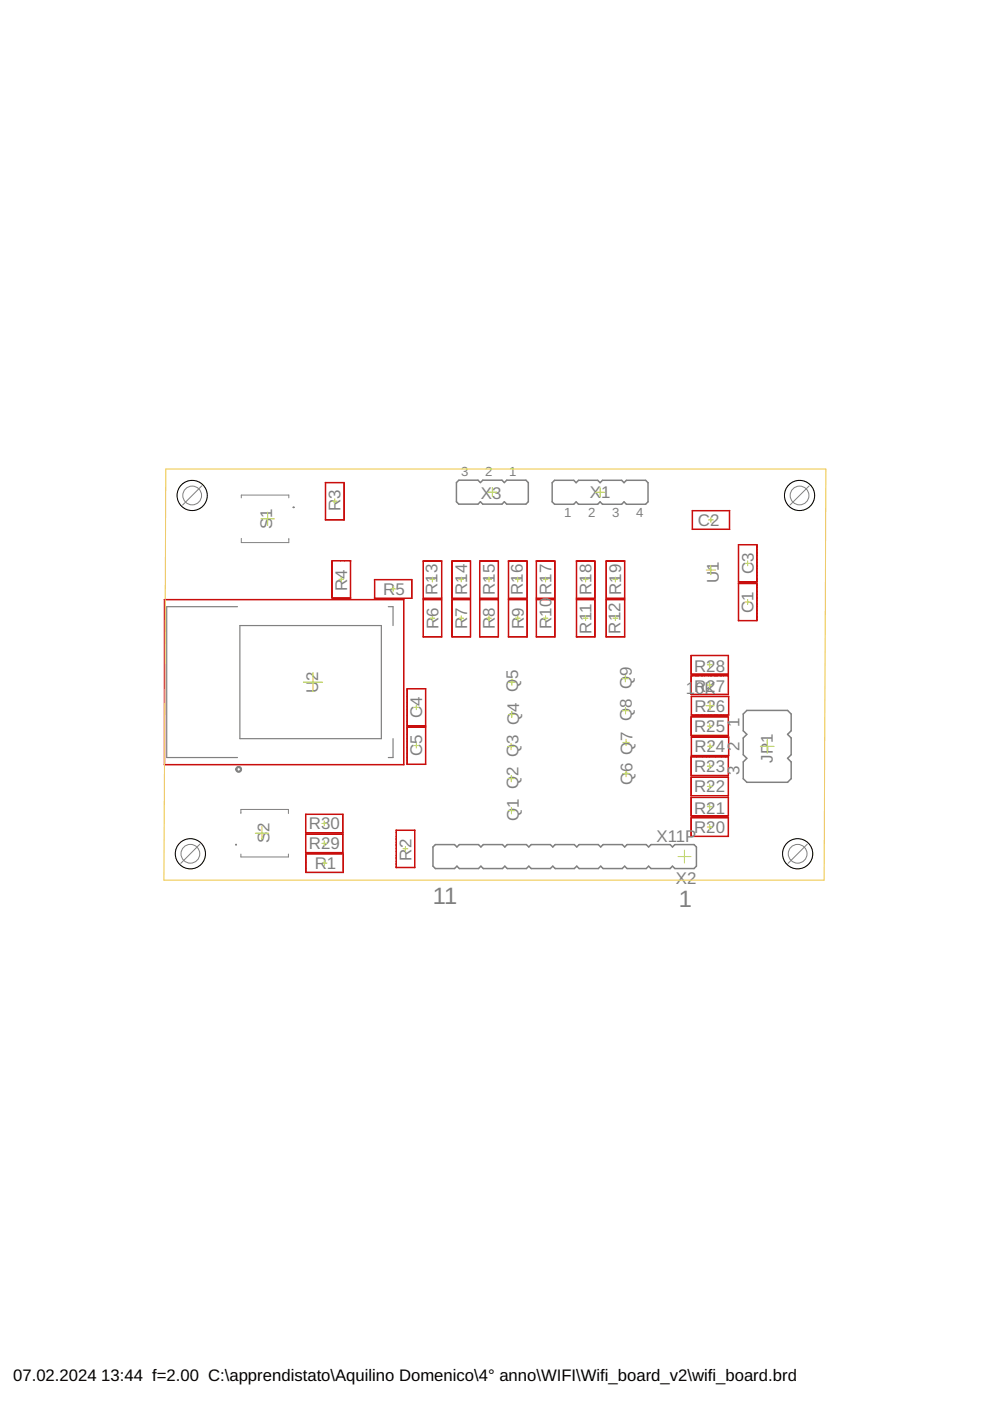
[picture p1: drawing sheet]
<svg xmlns="http://www.w3.org/2000/svg" width="210mm" height="297mm" viewBox="0 0 210 297" stroke-linecap="round" stroke-linejoin="round" font-family="sans-serif">
<g fill="#c90d0c" stroke="#c90d0c" stroke-width=".21">
<path d="M86.3 146v8z"/>
<path d="M90.2 146l.1 8z"/>
<path d="M86.3 153.9h4z"/>
<path d="M86.3 146l4 .1z"/>
<path d="M90.2 154.1l.1 8z"/>
<path d="M86.3 154.1v8z"/>
<path d="M86.3 154.1l4 .1z"/>
<path d="M86.3 162l4 .1z"/>
<path d="M64.8 181l8 .1z"/>
<path d="M72.7 181l.1 4z"/>
<path d="M64.8 184.9l8 .1z"/>
<path d="M64.8 181l.1 4z"/>
<path d="M87.9 176l.1 8z"/>
<path d="M83.9 183.9l4.1 .1z"/>
<path d="M83.9 176l.1 8z"/>
<path d="M83.9 176l4.1 .1z"/>
<path d="M89.7 127.1l.1 8z"/>
<path d="M89.7 127.1l4 .1z"/>
<path d="M93.6 127.1l.1 8z"/>
<path d="M89.7 135l4 .1z"/>
<path d="M95.8 127.1l.1 8z"/>
<path d="M95.8 127.1l4 .1z"/>
<path d="M99.7 127.1l.1 8z"/>
<path d="M95.8 135l4 .1z"/>
<path d="M101.7 127.1v8z"/>
<path d="M101.7 127.1l4 .1z"/>
<path d="M105.6 127.1l.1 8z"/>
<path d="M101.7 135l4 .1z"/>
<path d="M107.8 127.1v8z"/>
<path d="M107.8 127.1l4 .1z"/>
<path d="M111.7 127.1l.1 8z"/>
<path d="M107.8 135l4 .1z"/>
<path d="M113.7 127.1v8z"/>
<path d="M113.7 127.1l4 .1z"/>
<path d="M117.6 127.1l.1 8z"/>
<path d="M113.7 135l4 .1z"/>
<path d="M122.2 127.1l.1 8z"/>
<path d="M122.2 127.1l4 .1z"/>
<path d="M126.1 127.1l.1 8z"/>
<path d="M122.2 135l4 .1z"/>
<path d="M128.5 127.1v8z"/>
<path d="M128.5 127.1l4 .1z"/>
<path d="M132.4 127.1l.1 8z"/>
<path d="M128.5 135l4 .1z"/>
<path d="M89.7 118.9l.1 8z"/>
<path d="M89.7 118.9l4 .1z"/>
<path d="M93.6 118.9l.1 8z"/>
<path d="M89.7 126.8l4 .1z"/>
<path d="M95.8 118.9l.1 8z"/>
<path d="M95.8 118.9l4 .1z"/>
<path d="M99.7 118.9l.1 8z"/>
<path d="M95.8 126.8l4 .1z"/>
<path d="M101.7 118.9v8z"/>
<path d="M101.7 118.9l4 .1z"/>
<path d="M105.6 118.9l.1 8z"/>
<path d="M101.7 126.8l4 .1z"/>
<path d="M107.8 118.9v8z"/>
<path d="M107.8 118.9l4 .1z"/>
<path d="M111.7 118.9l.1 8z"/>
<path d="M107.8 126.8l4 .1z"/>
<path d="M113.7 118.9v8z"/>
<path d="M113.7 118.9l4 .1z"/>
<path d="M117.6 118.9l.1 8z"/>
<path d="M113.7 126.8l4 .1z"/>
<path d="M122.2 118.9l.1 8z"/>
<path d="M122.2 118.9l4 .1z"/>
<path d="M126.1 118.9l.1 8z"/>
<path d="M122.2 126.8l4 .1z"/>
<path d="M128.5 118.9v8z"/>
<path d="M128.5 118.9l4 .1z"/>
<path d="M132.4 118.9l.1 8z"/>
<path d="M128.5 126.8l4 .1z"/>
<path d="M146.5 177.3l8 .1z"/>
<path d="M146.5 173.4l.1 4z"/>
<path d="M146.5 173.4h8z"/>
<path d="M154.4 173.4l.1 4z"/>
<path d="M146.5 173h8z"/>
<path d="M146.5 169l.1 4.1z"/>
<path d="M146.5 169l8 .1z"/>
<path d="M154.4 169l.1 4.1z"/>
<path d="M146.5 168.7h8z"/>
<path d="M146.5 164.7l.1 4.1z"/>
<path d="M146.5 164.7l8 .1z"/>
<path d="M154.4 164.7l.1 4.1z"/>
<path d="M146.5 164.4h8z"/>
<path d="M146.5 160.4l.1 4.1z"/>
<path d="M146.5 160.4l8 .1z"/>
<path d="M154.4 160.4l.1 4.1z"/>
<path d="M146.5 155.9l8 .1z"/>
<path d="M146.5 152l.1 4z"/>
<path d="M146.5 152h8z"/>
<path d="M154.4 152l.1 4z"/>
<path d="M146.5 147.2l8 .1z"/>
<path d="M146.5 143.3l.1 4z"/>
<path d="M146.5 143.3h8z"/>
<path d="M154.4 143.3l.1 4z"/>
<path d="M146.5 142.9l8 .1z"/>
<path d="M146.5 139l.1 4z"/>
<path d="M146.5 139h8z"/>
<path d="M154.4 139l.1 4z"/>
<path d="M85.6 127.1v35.1z"/>
<path d="M34.8 127.1l50.9 .1z"/>
<path d="M34.8 127.1l.1 35.1z"/>
<path d="M34.8 162.1l50.9 .1z"/>
<path d="M69 102.3v8z"/>
<path d="M69 102.3l4 .1z"/>
<path d="M72.9 102.3l.1 8z"/>
<path d="M69 110.2l4 .1z"/>
<path d="M79.4 126.8l8 .1z"/>
<path d="M79.4 122.9l.1 4z"/>
<path d="M79.4 122.9h8z"/>
<path d="M87.3 122.9l.1 4z"/>
<path d="M64.8 176.8l7.9 .1z"/>
<path d="M72.6 176.8l.1 4z"/>
<path d="M64.8 180.7l7.9 .1z"/>
<path d="M64.8 176.8l.1 4z"/>
<path d="M64.8 172.6l7.9 .1z"/>
<path d="M72.6 172.6l.1 4z"/>
<path d="M64.8 176.5l7.9 .1z"/>
<path d="M64.8 172.6l.1 4z"/>
<path d="M156.5 123.7l.1 7.9z"/>
<path d="M160.4 123.7l.1 7.9z"/>
<path d="M156.5 131.6h4z"/>
<path d="M156.5 123.7h4z"/>
<path d="M160.4 115.5l.1 7.9z"/>
<path d="M156.5 115.5l.1 7.9z"/>
<path d="M156.5 115.5h4z"/>
<path d="M156.5 123.4h4z"/>
<path d="M146.7 108.2l8 .1z"/>
<path d="M146.7 112.2h8z"/>
<path d="M146.7 108.2l.1 4.1z"/>
<path d="M154.6 108.2l.1 4.1z"/>
<path d="M70.3 118.9l.1 8z"/>
<path d="M70.3 118.9h4.1z"/>
<path d="M74.3 118.9l.1 8z"/>
<path d="M70.4 126.7l4 .1z"/>
<path d="M146.5 160.2h8z"/>
<path d="M146.5 156.2l.1 4.1z"/>
<path d="M146.5 156.2l8 .1z"/>
<path d="M154.4 156.2l.1 4.1z"/>
<path d="M146.6 151.6h7.9z"/>
<path d="M146.5 147.6l.1 4.1z"/>
<path d="M146.5 147.6l8 .1z"/>
<path d="M154.4 147.6l.1 4.1z"/>
</g>
<path d="M96.8 102.3l.5-.5h4l.6 .5 .5-.5h4l.5 .5 .5-.5h4.1l.5 .5v4.1l-.5 .5h-4.1l-.5-.5-.5 .5h-4l-.5-.5-.6 .5h-4l-.5-.5zM117.1 102.3l.5-.5h4l.6 .5 .5-.5h4l.5 .5 .5-.5h4.1l.5 .5 .5-.5h4.1l.5 .5v4.1l-.5 .5h-4.1l-.5-.5-.5 .5h-4.1l-.5-.5-.5 .5h-4l-.5-.5-.6 .5h-4l-.5-.5zM158.3 150.6h8.7l.7 .8v3.5l-.7 .8 .7 .8v3.5l-.7 .8 .7 .7v3.6l-.7 .8h-8.7l-.7-.8v-3.6l.7-.7-.7-.8v-3.5l.7-.8-.7-.8v-3.5zM91.8 179.6l.5-.5h4.1l.5 .5 .5-.5h4.1l.5 .5 .5-.5h4l.5 .5 .5-.5h4.1l.5 .5 .5-.5h4.1l.5 .5 .5-.5h4.1l.5 .5 .5-.5h4.1l.5 .5 .5-.5h4l.5 .5 .5-.5h4.1l.5 .5 .5-.5h4.1l.5 .5 .5-.5h4.1l.5 .5v4l-.5 .5h-4.1l-.5-.5-.5 .5h-4.1l-.5-.5-.5 .5h-4.1l-.5-.5-.5 .5h-4l-.5-.5-.5 .5h-4.1l-.5-.5-.5 .5h-4.1l-.5-.5-.5 .5h-4.1l-.5-.5-.5 .5h-4.1l-.5-.5-.5 .5h-4l-.5-.5-.5 .5h-4.1l-.5-.5-.5 .5h-4.1l-.5-.5z" fill="none" stroke="#808080" stroke-width=".32"/>
<path d="M50.4 128.6h-15.1v32h15.1M50.9 132.6h30v24h-30zM82.3 128.6h1v4M83.3 156.6v4h-1" fill="none" stroke="#808080" stroke-width=".25"/>
<path d="M50.2 162.7a.63 .63 0 0 1 1 .1 .63 .63 0 0 1-.4 .9 .63 .63 0 0 1-.8-.6h.2a.38 .38 0 0 1 .6-.3 .38 .38 0 0 1 .1 .6 .38 .38 0 0 1-.7-.1v-.2h-.2z" fill-rule="evenodd" fill="#808080" stroke="#808080" stroke-width=".21"/>
<path d="M51.2 105.6v-.6h10v.6M51.2 114.2v.8h10v-.8M62.1 107.6h.3M62.1 107.6h.1M62.4 107.6h.1M50 179.1h.1M50.1 179.1h.1M51.1 172.5v-.9h10.1v.9M51.1 181.1v.6h10.1v-.6" fill="none" stroke="#808080" stroke-width=".21"/>
<g fill="none" stroke="#afd134" stroke-width=".21">
<path d="M55.3 110h2.9M56.7 108.6v2.8M70.5 106.3h1M71 105.7v1.1M103.4 104.4h2M104.4 103.4v1.9M126.3 104.4h1.9M127.2 103.4v1.9M150.2 110.2h1M150.7 109.7v1M150.7 119.9v2M158 119.4h1"/>
<path d="M158.5 118.9v1.1M71.8 122.8h1.1M72.3 122.3v1M82.8 124.9h1.1M83.4 124.4v1M91.2 131.1h1M91.2 122.9h1M91.7 122.4v1M91.7 130.6v1M97.3 131.1h1M97.3 122.9h1M97.8 122.4v1"/>
<path d="M97.8 130.6v1M103.2 131.1h1M103.2 122.9h1M103.7 122.4v1M103.7 130.6v1M109.3 131.1h1M109.3 122.9h1M109.8 122.4v1M109.8 130.6v1M115.2 131.1h1M115.2 122.9h1M115.7 122.4v1"/>
<path d="M115.7 130.6v1M123.7 131.1h1M123.7 122.9h1M124.2 122.4v1M124.2 130.6v1M130 131.1h1M130 122.9h1M130.5 122.4v1M130.5 130.6v1M149.7 120.9h2M158 127.6h1M158.5 127.1v1"/>
<path d="M64.3 144.6h4.1M66.4 142.6v4.1M87.8 150h1M87.8 158.1h1M88.3 149.5v1M88.3 157.6v1M107.7 158.3h1.3M107.8 151.5h1.4M107.9 144.6h1.3M108.4 157.6v1.4M108.5 150.8v1.3M108.5 144v1.3"/>
<path d="M131.9 143.9h1.4M132 150.7h1.3M132.1 157.4h1.3M132.6 143.2v1.4M132.6 150v1.4M132.7 156.7v1.4M149.7 149.6h1.7M150 153.9h1M150 145.2h1M150 140.9h1M150 158.2h1M150.5 140.4v1.1"/>
<path d="M150.5 144.7v1.1M150.5 153.4v1.1M150.5 148.8v1.7M150.5 157.7v1M161.2 158.2h2.9M162.7 156.8v2.9M54.1 176.7h2.9M55.5 175.2v2.9M68.2 178.8h1.1M68.2 174.6h1.1M68.7 174.1v1M68.7 178.3v1"/>
<path d="M85.4 180h1.1M86 179.5v1M107.7 165.1h1.4M107.8 171.9h1.3M108.4 164.4v1.4M108.4 171.2v1.4M132.1 164h1.3M132.7 163.3v1.4M150 175.3h1M150 171h1M150 166.7h1M150 162.4h1"/>
<path d="M150.5 161.9v1M150.5 166.2v1M150.5 170.5v1M150.5 174.8v1.1M68.3 183h1M68.8 182.5v1M143.8 181.6h2.7M145.1 180.3v2.7"/>
</g>
<g fill="none" stroke="#eec643" stroke-width=".21">
<path d="M35.2 99.4h139.9l-.4 87.2h-139.9z"/>
<circle cx="40.7" cy="105.1" r="3.2"/>
</g>
<circle cx="40.7" cy="105.1" r="3.2" fill="#fff" stroke="#000" stroke-width=".21"/>
<circle cx="169.5" cy="105.1" r="3.2" fill="none" stroke="#eec643" stroke-width=".21"/>
<circle cx="169.5" cy="105.1" r="3.2" fill="#fff" stroke="#000" stroke-width=".21"/>
<circle cx="40.4" cy="181" r="3.2" fill="none" stroke="#eec643" stroke-width=".21"/>
<circle cx="40.4" cy="181" r="3.2" fill="#fff" stroke="#000" stroke-width=".21"/>
<circle cx="169.1" cy="181" r="3.2" fill="none" stroke="#eec643" stroke-width=".21"/>
<circle cx="169.1" cy="181" r="3.2" fill="#fff" stroke="#000" stroke-width=".21"/>
<g fill="none" stroke="#808080" stroke-width=".21">
<path d="M42.8 103l-4.1 4.1M171.6 103l-4.1 4.1M42.4 179l-4.1 4M171.2 179l-4.1 4"/>
<circle cx="40.7" cy="105.1" r="1.99"/>
<circle cx="169.5" cy="105.1" r="1.99"/>
<circle cx="40.4" cy="181" r="1.99"/>
<circle cx="169.1" cy="181" r="1.99"/>
</g>
<g font-size="5" fill="#808080">
<text x="91.7" y="191.6">11</text>
<text x="143.9" y="192.4">1</text>
</g>
<g font-size="3.6" fill="#808080">
<text x="101.9" y="105.8">X3</text>
<text x="125.1" y="105.7">X1</text>
<text x="57.7" y="112.2" transform="rotate(-90 57.7 112.2)">S</text>
<text x="57.7" y="109.8" transform="rotate(-90 57.7 109.8)">1</text>
<text x="72.2" y="108.3" transform="rotate(-90 72.2 108.3)">R3</text>
<text x="148" y="111.5">C2</text>
<text x="73.6" y="125.3" transform="rotate(-90 73.6 125.3)">R4</text>
<text x="152.4" y="123.6" transform="rotate(-90 152.4 123.6)">U1</text>
<text x="159.8" y="121.7" transform="rotate(-90 159.8 121.7)">C3</text>
<text x="81.3" y="126.1">R5</text>
<text x="92.7" y="126.1" transform="rotate(-90 92.7 126.1)">R13</text>
<text x="99" y="126.1" transform="rotate(-90 99 126.1)">R14</text>
<text x="104.9" y="126.1" transform="rotate(-90 104.9 126.1)">R15</text>
<text x="110.8" y="126.1" transform="rotate(-90 110.8 126.1)">R16</text>
<text x="116.9" y="126.1" transform="rotate(-90 116.9 126.1)">R17</text>
<text x="125.4" y="126.1" transform="rotate(-90 125.4 126.1)">R18</text>
<text x="131.7" y="126.1" transform="rotate(-90 131.7 126.1)">R19</text>
<text x="159.8" y="130" transform="rotate(-90 159.8 130)">C1</text>
<text x="92.9" y="133.3" transform="rotate(-90 92.9 133.3)">R6</text>
<text x="99" y="133.3" transform="rotate(-90 99 133.3)">R7</text>
<text x="104.9" y="133.3" transform="rotate(-90 104.9 133.3)">R8</text>
<text x="111" y="133.3" transform="rotate(-90 111 133.3)">R9</text>
<text x="116.9" y="133.3" transform="rotate(-90 116.9 133.3)">R10</text>
<text x="125.4" y="134.3" transform="rotate(-90 125.4 134.3)">R11</text>
<text x="131.5" y="134.3" transform="rotate(-90 131.5 134.3)">R12</text>
<text x="147.2" y="142.4">R28</text>
<text x="67.4" y="146.9" transform="rotate(-90 67.4 146.9)">U</text>
<text x="67.4" y="144.4" transform="rotate(-90 67.4 144.4)">2</text>
<text x="145.4" y="147.1">1</text>
<text x="147.2" y="146.7">R27</text>
<text x="147.4" y="147.1">0K</text>
<text x="89.5" y="152.3" transform="rotate(-90 89.5 152.3)">C4</text>
<text x="147.2" y="155.2">R25</text>
<text x="147.2" y="150.9">R26</text>
<text x="156.8" y="154.1" transform="rotate(-90 156.8 154.1)">1</text>
<text x="89.5" y="160.3" transform="rotate(-90 89.5 160.3)">C5</text>
<text x="147.2" y="159.5">R24</text>
<text x="156.8" y="159.2" transform="rotate(-90 156.8 159.2)">2</text>
<text x="163.8" y="161.8" transform="rotate(-90 163.8 161.8)">JP</text>
<text x="163.8" y="157.6" transform="rotate(-90 163.8 157.6)">1</text>
<text x="134.1" y="166.4" transform="rotate(-90 134.1 166.4)">Q6 Q7 Q8 Q9</text>
<text x="147.2" y="163.7">R23</text>
<text x="156.8" y="164.3" transform="rotate(-90 156.8 164.3)">3</text>
<text x="147.2" y="172.5">R21</text>
<text x="147.2" y="168">R22</text>
<text x="57.1" y="178.8" transform="rotate(-90 57.1 178.8)">S2</text>
<text x="65.5" y="175.9">R30</text>
<text x="110" y="174" transform="rotate(-90 110 174)">Q1 Q2 Q3 Q4 Q5</text>
<text x="139.2" y="178.6">X11P</text>
<text x="147.2" y="176.6">R20</text>
<text x="65.5" y="180">R29</text>
<text x="66.7" y="184.2">R1</text>
<text x="87.2" y="182.5" transform="rotate(-90 87.2 182.5)">R2</text>
<text x="143.3" y="187.4">X2</text>
</g>
<g font-size="3.5">
<text x="2.8" y="292.8">07.02.2024</text>
<text x="21.5" y="292.8">13:44 f=2.00 C:\apprendistato\Aquilino Domenico\4° anno\WIFI\Wifi_board_v2\wifi_board.brd</text>
</g>
<g font-size="2.8" fill="#808080">
<text x="97.8" y="101">3</text>
<text x="102.9" y="101">2</text>
<text x="107.9" y="101">1</text>
<text x="119.6" y="109.7">1</text>
<text x="124.7" y="109.7">2</text>
<text x="129.8" y="109.7">3</text>
<text x="134.9" y="109.7">4</text>
</g>
</svg>
